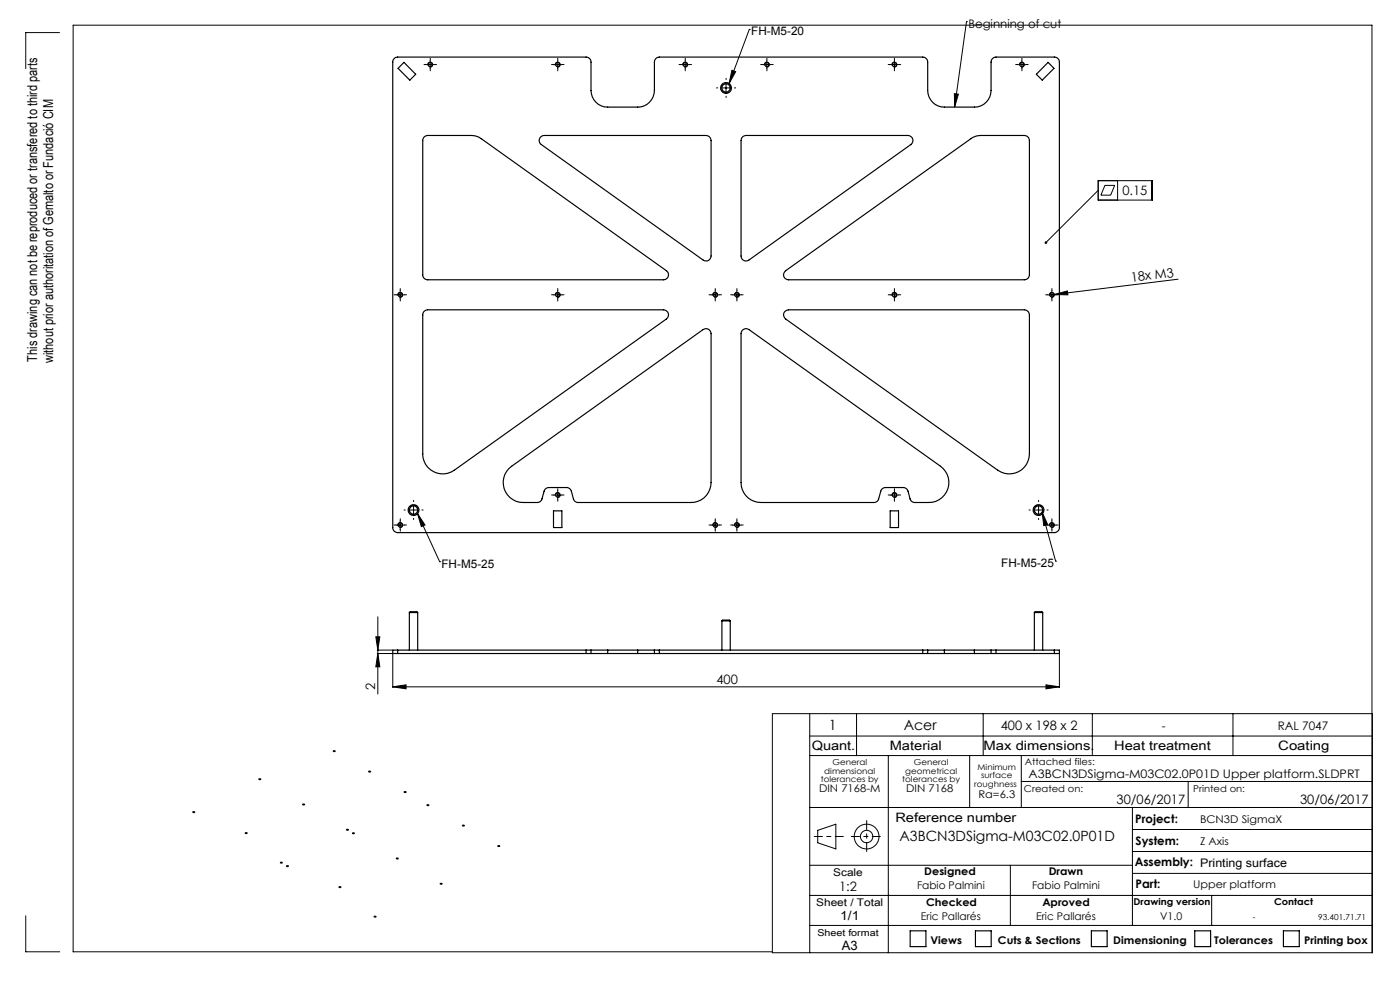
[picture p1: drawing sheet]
<svg xmlns="http://www.w3.org/2000/svg" width="420mm" height="297mm" viewBox="0 0 420 297" stroke-linecap="round" stroke-linejoin="round" font-family="sans-serif">
<g fill="none" stroke="#000" stroke-width=".3">
<path d="M17.9 9.8h-10.2v10.8M127.8 19.4h2.5M128.3 19.5a.75 .75 0 0 1 .7-.9 .75 .75 0 0 1 .8 .9 .75 .75 0 0 1-.9 .6M129 18.1v2.5M166.1 19.4h2.5M166.6 19.5a.76 .76 0 0 1 .7-.9 .76 .76 0 0 1 .8 .9 .76 .76 0 0 1-1 .6M167.3 18.1v2.5M204.3 19.4h2.5M204.8 19.5a.76 .76 0 0 1 .7-.9 .76 .76 0 0 1 .8 .9 .76 .76 0 0 1-.9 .6M205.6 18.1v2.5M224.8 8.8h.1M224.8 8.8l-6.1 16.2"/>
<path d="M228.8 19.4h2.5M229.3 19.5a.75 .75 0 0 1 .7-.9 .75 .75 0 0 1 .8 .9 .75 .75 0 0 1-.9 .6M230 18.1v2.5M267.1 19.4h2.5M267.6 19.5a.76 .76 0 0 1 .7-.9 .76 .76 0 0 1 .8 .9 .76 .76 0 0 1-1 .6M268.3 18.1v2.5M289.9 6.5h.1M289.9 6.5l-3.5 25.6M305.3 19.4h2.5M305.8 19.5a.76 .76 0 0 1 .7-.9 .76 .76 0 0 1 .8 .9 .76 .76 0 0 1-.9 .6M306.6 18.1v2.5M216.6 26.3h2.5"/>
<path d="M217.8 25.1v2.5M219.6 21.1l1.1 .4-2 3.5zM286.3 28.1l1.2 .1-1.1 3.9zM329.5 57l-15.7 15.7M329.5 54.1h16.2v5.9h-16.2zM331.5 55.6h2.9l-1.2 2.9h-2.9zM335.3 54.1v5.9M118.8 88.4h2.5M119.3 88.5a.74 .74 0 0 1 .7-.9 .74 .74 0 0 1 .8 .8 .74 .74 0 0 1-.9 .7M120.1 87.1v2.5M166.1 88.4h2.5M166.6 88.5a.75 .75 0 0 1 .6-.9 .75 .75 0 0 1 .9 .8 .75 .75 0 0 1-1 .7"/>
<path d="M167.3 87.1v2.5M213.3 88.4h2.5M213.8 88.5a.75 .75 0 0 1 .7-.9 .75 .75 0 0 1 .8 .8 .75 .75 0 0 1-.9 .7M214.6 87.1v2.5M219.8 88.4h2.5M220.3 88.5a.74 .74 0 0 1 .7-.9 .74 .74 0 0 1 .8 .8 .74 .74 0 0 1-.9 .7M221.1 87.1v2.5M267.1 88.4h2.5M267.6 88.5a.75 .75 0 0 1 .6-.9 .75 .75 0 0 1 .9 .8 .75 .75 0 0 1-1 .7M268.3 87.1v2.5M314.3 88.4h2.5M314.8 88.5a.75 .75 0 0 1 .7-.9 .75 .75 0 0 1 .8 .8 .75 .75 0 0 1-.9 .7"/>
<path d="M315.6 87.1v2.5M316.3 88.3l3.9-1.1 .2 1.2zM316.3 88.3l-1.5 .1M353.4 83.7l-37.1 4.6M118.8 157.4h2.5M119.3 157.5a.74 .74 0 0 1 .7-.9 .74 .74 0 0 1 .8 .8 .74 .74 0 0 1-.9 .7M120.1 156.1v2.5M122.8 152.9h2.5M124.1 151.6v2.5M125.3 153.9l6.6 14.4M125.3 153.9l2.2 3.4-1.1 .5zM166.1 148.4h2.5"/>
<path d="M166.6 148.6a.75 .75 0 0 1 .6-1 .75 .75 0 0 1 .9 .8 .75 .75 0 0 1-1 .7M167.3 147.1v2.5M213.3 157.4h2.5M213.8 157.5a.75 .75 0 0 1 .7-.9 .75 .75 0 0 1 .8 .8 .75 .75 0 0 1-.9 .7M214.6 156.1v2.5M219.8 157.4h2.5M220.3 157.5a.74 .74 0 0 1 .7-.9 .74 .74 0 0 1 .8 .8 .74 .74 0 0 1-.9 .7M221.1 156.1v2.5M267.1 148.4h2.5M267.6 148.6a.75 .75 0 0 1 .6-1 .75 .75 0 0 1 .9 .8 .75 .75 0 0 1-1 .7M268.3 147.1v2.5M310.3 152.9h2.5"/>
<path d="M311.6 151.6v2.5M312.6 153.5l1.7 3.7-1.2 .3zM312.6 153.5l4.1 14.7M314.3 157.4h2.5M314.8 157.5a.75 .75 0 0 1 .7-.9 .75 .75 0 0 1 .8 .8 .75 .75 0 0 1-.9 .7M315.6 156.1v2.5M131.9 168.3h.1M316.7 168.2h.1M112.7 190.8h1.2l-.6 4zM113.2 195.9h4.4M113.2 194.8h4.4M113.3 195.9l.6 3.9h-1.2z"/>
<path d="M113.3 184.9v23.1M117.8 196v10.1M317.8 196v10.1M117.8 205.8l4-.6v1.2zM117.8 205.8h200M231.7 213.9h180v71.6h-180zM242.9 213.9v71.6M257 213.9v12.5M295 213.9v12.5M313.8 205.2l4 .6-4 .6zM327.7 213.9v12.5M369.9 213.9v12.5"/>
<path d="M77.7 233.4h.1a.25 .25 0 0 1 .4-.1 .25 .25 0 0 1 0 .4 .25 .25 0 0 1-.4 0zM100 225h.1a.25 .25 0 0 1 .4-.1 .25 .25 0 0 1 0 .4 .25 .25 0 0 1-.4-.1zM110.6 231.1h.5a.25 .25 0 0 1-.2 .3 .25 .25 0 0 1-.3-.3zM121.2 237.3l.2-.1a.25 .25 0 0 1 .4 0 .25 .25 0 0 1 0 .4 .25 .25 0 0 1-.4-.1zM242.9 226.4h168.8M242.9 220.6h168.8M266.5 226.4v59.1M290.9 226.4v15.6M306.4 226.4v15.6M306.4 234.2h105.3M356.4 234.2v7.8M57.9 243.3l.1-.1a.25 .25 0 0 1 .3 0 .25 .25 0 0 1 0 .4 .25 .25 0 0 1-.3-.1z"/>
<path d="M73.6 249.6l.1-.1a.25 .25 0 0 1 .4 0 .25 .25 0 0 1 0 .3 .25 .25 0 0 1-.4 0zM84.2 258.4h.1a.24 .24 0 0 1 .3 0 .24 .24 0 0 1 0 .3 .24 .24 0 0 1-.3 0zM86 259.5l.4-.1a.23 .23 0 0 1-.2 .4 .23 .23 0 0 1-.2-.3zM90.8 241l.1-.1a.25 .25 0 0 1 .4 .1 .25 .25 0 0 1-.1 .4 .25 .25 0 0 1-.3-.2zM103.9 248.6l.2-.1a.25 .25 0 0 1 .3 0 .25 .25 0 0 1 0 .4 .25 .25 0 0 1-.3-.1zM105.8 249.6h.1a.24 .24 0 0 1 .4 0 .24 .24 0 0 1 0 .3 .24 .24 0 0 1-.4 0zM118.9 257.2l.1-.1a.25 .25 0 0 1 .4 0 .25 .25 0 0 1 0 .4 .25 .25 0 0 1-.4-.1zM128.1 241.3l.1-.1a.25 .25 0 0 1 .4-.1 .25 .25 0 0 1 0 .4 .25 .25 0 0 1-.4-.1zM138.7 247.3h.5a.24 .24 0 0 1-.2 .3 .24 .24 0 0 1-.3-.2zM149.4 253.5l.1-.1a.24 .24 0 0 1 .4 0 .24 .24 0 0 1 0 .3 .24 .24 0 0 1-.4 0zM242.9 242h168.8M242.9 259.3h96.8"/>
<path d="M245.3 248.8l5.5-1.8v7.4l-5.5-1.8zM303.1 259.3v18.1M339.7 242v35.4M339.7 255.2h72M339.7 248.6h72M7.7 274.5v10.8h10.2M101.7 265.8l.1-.1a.27 .27 0 0 1 .4 0 .27 .27 0 0 1-.1 .4 .27 .27 0 0 1-.4-.1zM112.2 274.7l.5-.1a.26 .26 0 0 1-.2 .4 .26 .26 0 0 1-.3-.3zM132.1 264.8l.4-.1a.23 .23 0 0 1-.2 .4 .23 .23 0 0 1-.2-.3zM242.9 268.4h168.8M339.7 261.8h72M363.5 268.4v9"/>
<path d="M411.7 277.4h-168.8M231.6 285.3h-209.7v-277.8h389.7v278.1"/>
<circle cx="260" cy="250.7" r="3.7"/>
<circle cx="260" cy="250.7" r="1.85"/>
</g>
<path d="M244.3 250.7h8.7M255.4 250.7h8.7" fill="none" stroke="#000" stroke-width=".3" stroke-dasharray="15.2 1.3 1.3 1.3" stroke-dashoffset="12.8"/>
<path d="M260 245.9v9.3" fill="none" stroke="#000" stroke-width=".3" stroke-dasharray="15.2 1.3 1.3 1.3" stroke-dashoffset="12.5"/>
<g fill="none" stroke="#000" stroke-width=".35">
<path d="M118.3 17.6l1-.5h56.5a1.51 1.51 0 0 1 1.5 1.5v8.5a5 5 0 0 0 5 5h9a5 5 0 0 0 5-5v-8.5a1.51 1.51 0 0 1 1.5-1.5h79a1.51 1.51 0 0 1 1.5 1.5v8.5a5 5 0 0 0 5 5h9a5 5 0 0 0 5-5v-8.5a1.51 1.51 0 0 1 1.5-1.5h17.5a1.57 1.57 0 0 1 1.5 1.5v139.5a1.57 1.57 0 0 1-1.5 1.5h-197a1.51 1.51 0 0 1-1.5-1.5v-139.8zM121.2 18.7l3.5 3.6-1.8 1.7-3.5-3.5zM314.4 18.7l1.8 1.8-3.5 3.5-1.8-1.7zM127.2 41.1l1.1-.5h13.1a5.2 5.2 0 0 1 3 1l55.5 39.5a1.49 1.49 0 0 1 .6 1.7 1.49 1.49 0 0 1-1.5 1.1h-70.7a1.45 1.45 0 0 1-1.5-1.5v-40.6zM162 41.2l.8-.5 .4-.1h48.6a1.57 1.57 0 0 1 1.5 1.5v34.6a1.49 1.49 0 0 1-.8 1.4 1.49 1.49 0 0 1-1.6-.2l-48.5-34.6a1.46 1.46 0 0 1-.4-2.1zM222.7 41.1l1.1-.5h48.6a1.5 1.5 0 0 1 1.4 1 1.5 1.5 0 0 1-.5 1.7l-48.6 34.6a1.47 1.47 0 0 1-1.6 .2 1.47 1.47 0 0 1-.8-1.4v-34.6zM127.2 93.3l1.1-.5h70.7a1.52 1.52 0 0 1 1.5 1.1 1.52 1.52 0 0 1-.6 1.7l-63.6 45.3a6 6 0 0 1-9.5-4.9v-41.9zM222.8 98.9a1.5 1.5 0 0 1 1.9-.1l57.5 40.9a6 6 0 0 1 2.2 6.7 6 6 0 0 1-5.7 4.2h-4.2a1.42 1.42 0 0 1-1.5-1.1l-.6-2.3a1.61 1.61 0 0 0-1.4-1.1h-5.3a1.52 1.52 0 0 0-1.5 1.1l-.6 2.3a1.42 1.42 0 0 1-1.5 1.1h-33.8a5.9 5.9 0 0 1-6-6v-44.6zM235.3 93.5l1.3-.7h70.7a1.57 1.57 0 0 1 1.5 1.6v41.6a6 6 0 0 1-9.5 4.9l-63.6-45.3a1.61 1.61 0 0 1-.4-2.1zM235.7 81.1l55.6-39.5a5 5 0 0 1 2.9-1h13.1a1.57 1.57 0 0 1 1.5 1.5v40.3a1.51 1.51 0 0 1-1.5 1.5h-70.7a1.49 1.49 0 0 1-1.5-1.1 1.49 1.49 0 0 1 .6-1.7zM152.6 140.4l58.3-41.6a1.52 1.52 0 0 1 2.4 1.2v44.6a6 6 0 0 1-6 6h-33.8a1.42 1.42 0 0 1-1.5-1.1l-.6-2.3a1.61 1.61 0 0 0-1.4-1.1h-5.3a1.52 1.52 0 0 0-1.5 1.1l-.6 2.3a1.42 1.42 0 0 1-1.5 1.1h-4.1a6 6 0 0 1-5.6-3.7 6 6 0 0 1 1.2-6.5zM166.1 153.1h2.5v5h-2.5z"/>
<path d="M267.1 153.1h2.5v5h-2.5zM119.3 194.8h-1.5v1.1h1.5M119.3 194.8v1.1M119.3 194.8h56.5M119.3 195.9h56.5M122.8 183.6h2.5M122.8 183.6l.2-.3h2.1l.2 .3M122.8 183.6v11.2M125.3 183.6v11.2M175.8 194.8h1.5M175.8 195.9h1.5M175.8 194.8v1.1"/>
<path d="M177.3 194.8h5M177.3 195.9h5M177.3 194.8v1.1M182.3 194.8h9M182.3 195.9h9M182.3 194.8v1.1M191.3 194.8h5M191.3 195.9h5M191.3 194.8v1.1M196.3 194.8h1.5M196.3 195.9h1.5M196.3 194.8v1.1"/>
<path d="M197.8 194.8h79M197.8 195.9h79M197.8 194.8v1.1M216.6 186.1h2.5M216.6 186.1l.2-.3h2l.3 .3M216.6 186.1v8.7M219.1 186.1v8.7M276.8 194.8h1.5M276.8 195.9h1.5M276.8 194.8v1.1M278.3 194.8h5M278.3 195.9h5"/>
<path d="M278.3 194.8v1.1M283.3 194.8h9M283.3 195.9h9M283.3 194.8v1.1M292.3 194.8h5M292.3 195.9h5M292.3 194.8v1.1M297.3 194.8h1.5M297.3 195.9h1.5M297.3 194.8v1.1M298.8 194.8h17.5M298.8 195.9h17.5"/>
<path d="M298.8 194.8v1.1M310.3 183.6h2.5M310.3 183.6l.3-.3h2l.2 .3M310.3 183.6v11.2M312.8 183.6v11.2M316.3 194.8h1.5v1.1h-1.5M316.3 194.8v1.1M273.1 279h4.7v4.7h-4.7zM292.6 279h4.8v4.7h-4.8zM327.4 279h4.7v4.7h-4.7zM358.4 279h4.8v4.7h-4.8zM385 279h4.8v4.7h-4.8z"/>
<circle cx="129.1" cy="19.4" r=".61"/>
<circle cx="167.3" cy="19.4" r=".61"/>
<circle cx="205.6" cy="19.4" r=".63"/>
<circle cx="230.1" cy="19.4" r=".61"/>
<circle cx="268.3" cy="19.4" r=".61"/>
<circle cx="306.6" cy="19.4" r=".63"/>
<circle cx="217.8" cy="26.4" r="1.62"/>
<circle cx="217.8" cy="26.4" r="1.25"/>
<circle cx="120.1" cy="88.4" r=".61"/>
<circle cx="167.3" cy="88.4" r=".61"/>
<circle cx="214.6" cy="88.4" r=".63"/>
<circle cx="221.1" cy="88.4" r=".62"/>
<circle cx="268.3" cy="88.4" r=".61"/>
<circle cx="315.6" cy="88.4" r=".63"/>
<circle cx="120.1" cy="157.4" r=".62"/>
<circle cx="124.1" cy="152.8" r="1.25"/>
<circle cx="124.1" cy="152.9" r="1.62"/>
<circle cx="167.3" cy="148.4" r=".62"/>
<circle cx="214.6" cy="157.4" r=".63"/>
<circle cx="221.1" cy="157.3" r=".63"/>
<circle cx="268.3" cy="148.4" r=".62"/>
<circle cx="311.6" cy="152.8" r="1.25"/>
<circle cx="311.6" cy="152.9" r="1.62"/>
<circle cx="315.6" cy="157.4" r=".63"/>
</g>
<g fill="none" stroke="#000" stroke-width=".3" stroke-dasharray="15.2 1.3 1.3 1.3">
<path d="M127.8 19.3h-.6M129.1 18.1v-.6M130.3 19.3h.7M166.1 19.3h-.6M167.3 18.1v-.6M168.6 19.3h.6M204.3 19.3h-.6M205.6 18.1v-.6M206.8 19.3h.7M228.8 19.3h-.6M230.1 18.1v-.6M231.3 19.3h.7"/>
<path d="M267.1 19.3h-.6M268.3 18.1v-.6M269.6 19.3h.6M305.3 19.3h-.6M306.6 18.1v-.6M307.8 19.3h.7M129.1 20.6v.6M167.3 20.6v.6M205.6 20.6v.6M215.3 26.3h-.3M217.8 23.8v-.3M217.8 28.8v.4"/>
<path d="M220.3 26.3h.4M230.1 20.6v.6M268.3 20.6v.6M306.6 20.6v.6M118.8 88.3h-.6M120.1 87.1v-.6M120.1 89.6v.6M121.3 88.3h.7M166.1 88.3h-.6M167.3 87.1v-.6M167.3 89.6v.6M168.6 88.3h.6"/>
<path d="M213.3 88.3h-.6M214.6 87.1v-.6M214.6 89.6v.6M215.8 88.3h.7M219.8 88.3h-.6M221.1 87.1v-.6M221.1 89.6v.6M222.3 88.3h.7M267.1 88.3h-.6M268.3 87.1v-.6M268.3 89.6v.6M269.6 88.3h.6"/>
<path d="M314.3 88.3h-.6M315.6 87.1v-.6M315.6 89.6v.6M316.8 88.3h.7M118.8 157.3h-.6M120.1 156.1v-.6M120.1 158.6v.6M121.3 157.3h.7M121.6 152.8h-.4M124.1 150.3v-.3M124.1 155.3v.4M126.6 152.8h.4"/>
<path d="M166.1 148.3h-.6M167.3 147.1v-.6M167.3 149.6v.6M168.6 148.3h.6M213.3 157.3h-.6M214.6 156.1v-.6M214.6 158.6v.6M215.8 157.3h.7M219.8 157.3h-.6M221.1 156.1v-.6M221.1 158.6v.6M222.3 157.3h.7"/>
<path d="M267.1 148.3h-.6M268.3 147.1v-.6M268.3 149.6v.6M269.6 148.3h.6M309.1 152.8h-.4M311.6 150.3v-.3M311.6 155.3v.4M314.1 152.8h.4M314.3 157.3h-.6M315.6 156.1v-.6M315.6 158.6v.6M316.8 157.3h.7"/>
</g>
<g fill="#000">
<path d="M313.5 72.4a.41 .41 0 0 1 .6 0 .41 .41 0 0 1 0 .6 .41 .41 0 0 1-.6 0l.3-.3-.3 .3zM316.3 88.3l3.9-1.1 .2 1.2z"/>
<path d="M125.3 153.9l2.2 3.4-1.1 .5zM312.6 153.5l1.7 3.7-1.2 .3zM219.6 21.1l1.1 .4-2 3.5zM286.3 28.1l1.2 .1-1.1 3.9z"/>
<path d="M113.3 195.9l.6 3.9h-1.2zM112.7 190.8h1.2l-.6 4z"/>
<path d="M313.8 205.2l4 .6-4 .6zM117.8 205.8l4-.6v1.2z"/>
</g>
<g font-size="4.2">
<text x="248.7" y="218.8">1</text>
<text x="271.1" y="218.9">Acer</text>
<text x="269.8" y="252.2">A3BCN3DSigma-M03C02.0P01D</text>
</g>
<g font-size="4.1">
<text x="11.2" y="108.3" transform="rotate(-90 11.2 108.3)">This drawing can not be reproduced or transfered to third parts</text>
<text x="15.9" y="108.8" transform="rotate(-90 15.9 108.8)">without prior authoritation of Gemalto or Fundació CIM</text>
</g>
<g font-size="3.9">
<text x="336.7" y="58.5">0.15</text>
<text x="339.4" y="84.6" transform="rotate(-7 339.4 84.6)">18x M3</text>
<text x="112.5" y="206.9" transform="rotate(-90 112.5 206.9)">2</text>
<text x="214.9" y="205">400</text>
<text x="300.2" y="218.9">400 x 198 x 2</text>
<text x="243.5" y="224.8">Quant.</text>
<text x="266.9" y="224.8">Material</text>
<text x="295.1" y="224.8">Max dimensions.</text>
<text x="334.3" y="224.8">Heat treatment</text>
<text x="383.5" y="224.8">Coating</text>
<text x="335" y="241">30/06/2017</text>
<text x="390" y="241">30/06/2017</text>
<text x="268.6" y="246.3">Reference number</text>
<text x="251.7" y="267">1:2</text>
<text x="252.1" y="275.8">1/1</text>
<text x="252.6" y="284.6">A3</text>
</g>
<g font-size="3.5">
<text x="225.3" y="10.6">FH-M5-20</text>
<text x="290.5" y="8.3">Beginning of cut</text>
<text x="132.4" y="170.2">FH-M5-25</text>
<text x="300.3" y="170">FH-M5-25</text>
<text x="348.5" y="218.9">-</text>
<text x="383.3" y="218.9">RAL 7047</text>
<text x="308.6" y="233.2">A3BCN3DSigma-M03C02.0P01D Upper platform.SLDPRT</text>
<text x="340.6" y="246.6">Project:</text>
<text x="340.7" y="253.2">System:</text>
<text x="340.4" y="259.5">Assembly: Printing surface</text>
<text x="340.7" y="266.2">Part:</text>
</g>
<g font-size="3.2">
<text x="245.7" y="237.3">DIN 7168-M</text>
<text x="271.9" y="237.3">DIN 7168</text>
<text x="293.5" y="239">Ra=6.3</text>
<text x="360" y="246.6">BCN3D SigmaX</text>
<text x="360" y="253.2">Z Axis</text>
<text x="250" y="262.6">Scale</text>
<text x="277.3" y="262.2">Designed</text>
<text x="314.6" y="262.2">Drawn</text>
<text x="275.1" y="266.6">Fabio Palmini</text>
<text x="309.6" y="266.6">Fabio Palmini</text>
<text x="357.9" y="266.1">Upper platform</text>
<text x="244.9" y="271.4">Sheet / Total</text>
<text x="276.3" y="275.8">Eric Pallarés</text>
<text x="277.8" y="271.4">Checked</text>
<text x="310.8" y="275.8">Eric Pallarés</text>
<text x="312.7" y="271.4">Aproved</text>
<text x="348.1" y="275.8">V1.0</text>
<text x="279.1" y="282.8">Views</text>
<text x="299.4" y="282.8">Cuts &amp; Sections</text>
<text x="334" y="282.8">Dimensioning</text>
<text x="364.2" y="282.9">Tolerances</text>
<text x="391.3" y="282.9">Printing box</text>
</g>
<g font-size="2.8">
<text x="307.4" y="229.4">Attached files:</text>
<text x="307.2" y="237.4">Created on:</text>
<text x="357.9" y="237.4">Printed on:</text>
<text x="340.1" y="271.1">Drawing version</text>
<text x="382.2" y="271.1">Contact</text>
<text x="245.2" y="280.5">Sheet format</text>
</g>
<g font-size="2.5">
<text x="247.3" y="231.8">dimensional</text>
<text x="249.7" y="229.4">General</text>
<text x="271.6" y="231.8">geometrical</text>
<text x="274.2" y="229.4">General</text>
<text x="293.3" y="230.7">Minimum</text>
<text x="294.3" y="233.2">surface</text>
<text x="246.2" y="234.3">tolerances by</text>
<text x="270.7" y="234.3">tolerances by</text>
<text x="292.2" y="235.9">roughness</text>
<text x="375.8" y="275.8">-</text>
<text x="395.5" y="275.8">93.401.71.71</text>
</g>
</svg>
